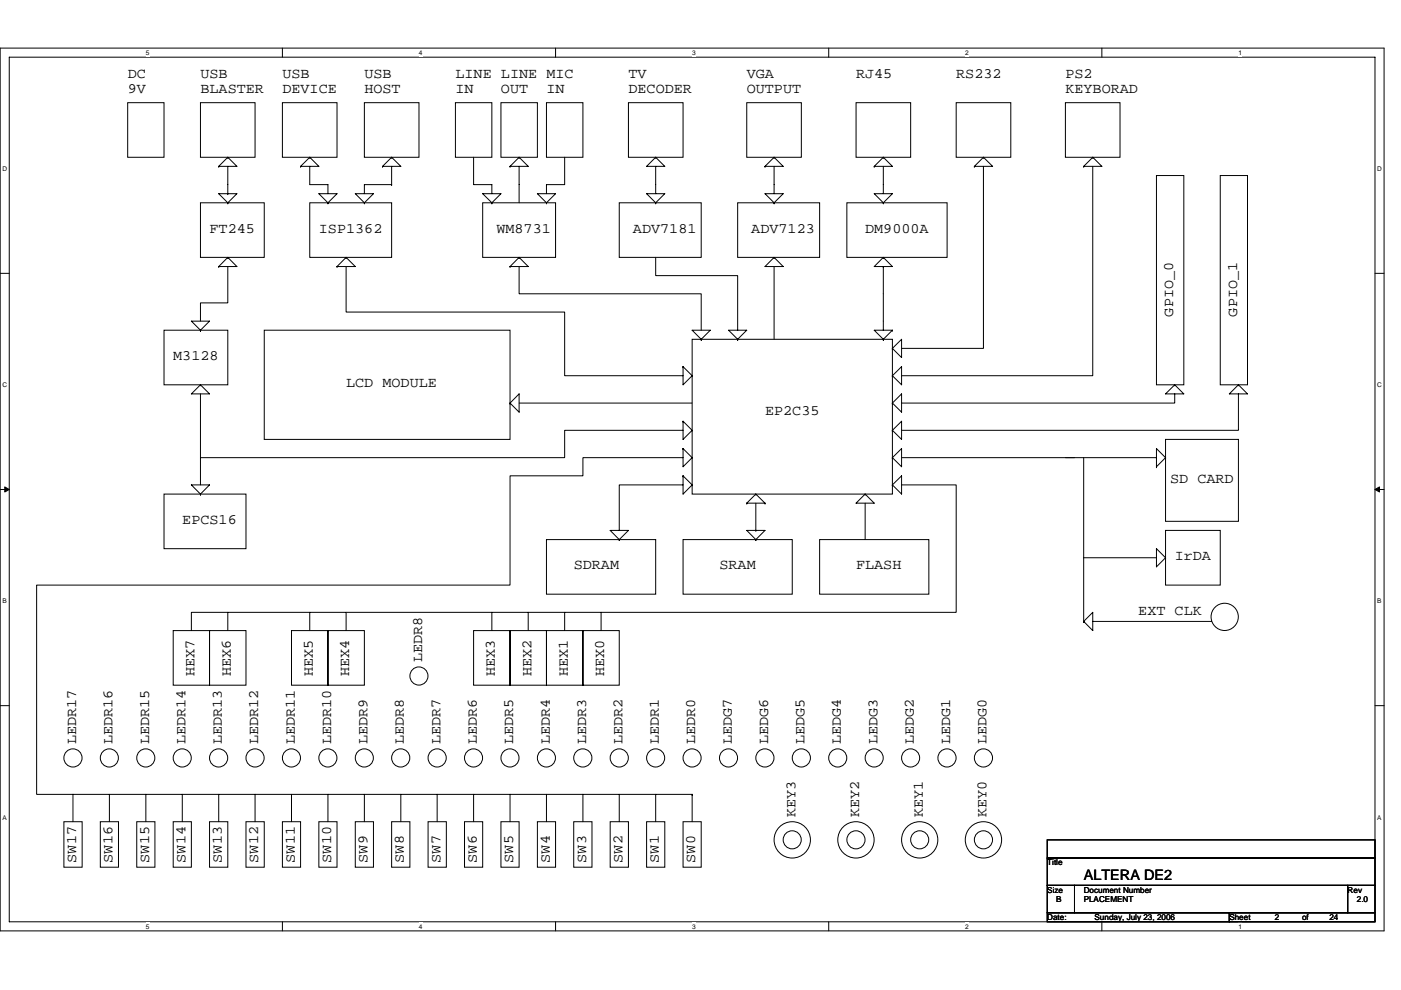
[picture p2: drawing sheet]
<svg xmlns="http://www.w3.org/2000/svg" width="297mm" height="210mm" viewBox="0 0 297 210" stroke-linecap="round" stroke-linejoin="round" font-family="sans-serif">
<path d="M0 10.2h293.5v187.2h-293.5zM2 12.1h289.5v183.4h-289.5z" fill="none" stroke="#000" stroke-width=".21"/>
<g fill="#fff">
<path d="M30.9 10.4h.8v1.6h-.8z"/>
<path d="M30.9 195.7h.8v1.6h-.8z"/>
</g>
<path d="M59.9 10.2v1.9M59.9 195.5v1.9" fill="none" stroke="#000" stroke-width=".21"/>
<g fill="#fff">
<path d="M88.8 10.4h.8v1.6h-.8z"/>
<path d="M88.8 195.7h.8v1.6h-.8z"/>
</g>
<path d="M117.8 10.2v1.9M117.8 195.5v1.9" fill="none" stroke="#000" stroke-width=".21"/>
<g fill="#fff">
<path d="M146.7 10.4h.8v1.6h-.8z"/>
<path d="M146.7 195.7h.8v1.6h-.8z"/>
</g>
<path d="M175.7 10.2v1.9M175.7 195.5v1.9" fill="none" stroke="#000" stroke-width=".21"/>
<g fill="#fff">
<path d="M204.7 10.4h.7v1.6h-.7z"/>
<path d="M204.7 195.7h.7v1.6h-.7z"/>
</g>
<path d="M233.6 10.2v1.9M233.6 195.5v1.9" fill="none" stroke="#000" stroke-width=".21"/>
<g fill="#fff">
<path d="M262.6 10.4h.7v1.6h-.7z"/>
<path d="M262.6 195.7h.7v1.6h-.7z"/>
<path d="M.5 35.1h1v1.5h-1z"/>
<path d="M292 35.1h1v1.5h-1z"/>
<path d="M.5 80.9h1v1.5h-1z"/>
<path d="M292 80.9h1v1.5h-1z"/>
</g>
<path d="M0 58h2M291.5 58h2" fill="none" stroke="#000" stroke-width=".21"/>
<g fill="#fff">
<path d="M.5 126.7h.9v1.6h-.9z"/>
<path d="M292 126.7h.9v1.6h-.9z"/>
</g>
<path d="M0 103.8h2M291.5 103.8h2" fill="none" stroke="#000" stroke-width=".21"/>
<path d="M1 103.3l1 .5-1 .6zM291.5 103.8l1-.5v1.1z" fill="#000" stroke="#000" stroke-width=".21"/>
<g fill="#fff">
<path d="M.5 172.6h.9v1.5h-.9z"/>
<path d="M292 172.6h.9v1.5h-.9z"/>
</g>
<g fill="none" stroke="#000" stroke-width=".21">
<path d="M27.1 21.8h7.7v11.6h-7.7zM42.5 21.8h11.6v11.6h-11.6zM46.4 35.3h.1M48.3 33.4h.1M48.3 33.4l1.9 1.9h-3.8M48.3 35.3v5.8M48.3 33.4l-1.9 1.9M59.9 21.8h11.6v11.6h-11.6zM63.7 35.3h.1M65.7 33.4h.1M65.7 33.4l1.9 1.9h-3.9M65.7 35.3v3.9h3.8v1.9"/>
<path d="M65.7 33.4l-2 1.9M77.3 21.8h11.5v11.6h-11.5zM81.1 35.3h.1M83 33.4h.1M83 33.4l2 1.9h-3.9M83 35.3v3.9M83 39.2h-5.7v1.9M83 39.2h.1M83 33.4l-1.9 1.9M96.6 21.8h7.7v11.6h-7.7zM100.4 33.4v5.8h3.9v1.9M106.2 21.8h7.7v11.6h-7.7z"/>
<path d="M108.1 35.3h.1M110.1 35.3v7.7M110.1 33.4l1.9 1.9h-3.9M110.1 33.4h.1M110.1 33.4l-2 1.9M115.9 21.8h7.7v11.6h-7.7zM119.7 33.4v5.8h-3.8v1.9M133.2 21.8h11.6v11.6h-11.6zM137.1 35.3l1.9-1.9 1.9 1.9zM139 33.4h.1M139 35.3v5.8M158.3 21.8h11.6v11.6h-11.6z"/>
<path d="M162.2 35.3h.1M164.1 33.4h.1M164.1 33.4l1.9 1.9h-3.8M164.1 35.3v5.8M164.1 33.4l-1.9 1.9M181.5 21.8h11.6v11.6h-11.6zM185.4 35.3h.1M187.3 33.4h.1M187.3 33.4l1.9 1.9h-3.8M187.3 35.3v5.8M187.3 33.4l-1.9 1.9M202.7 21.8h11.6v11.6h-11.6z"/>
<path d="M206.6 35.3h.1M208.5 33.4h.1M208.5 33.4l2 1.9h-3.9M208.5 35.3v38.6h-17.3M208.5 33.4l-1.9 1.9M225.9 21.8h11.6v11.6h-11.6zM229.8 35.3h.1M231.7 33.4h.1M231.7 33.4l1.9 1.9h-3.8M231.7 35.3v44.4h-40.5M231.7 33.4l-1.9 1.9M245.2 37.2h5.8v44.4h-5.8z"/>
<path d="M258.7 37.2h5.8v44.4h-5.8zM42.5 43h13.5v11.6h-13.5zM46.4 41.1h3.8l-1.9 1.9zM46.4 56.5h.1M48.3 43h.1M48.3 41.1h.1M48.3 54.6l1.9 1.9h-3.8M48.3 54.6h.1M48.3 56.5v7.7h-5.8v3.9M48.3 54.6l-1.9 1.9M65.7 43h17.3v11.6h-17.3zM67.6 41.1h3.9l-2 1.9z"/>
<path d="M69.5 43h.1M71.5 56.5h.1M73.4 54.6l1.9 1.9h-3.8M73.4 54.6h.1M73.4 56.5v9.7h46.3v13.5h25.1M73.4 54.6l-1.9 1.9M75.3 41.1h3.9l-1.9 1.9zM77.3 43h.1M102.3 43h15.5v11.6h-15.5zM102.3 41.1h3.9l-1.9 1.9zM104.3 43h.1M108.1 56.5h.1"/>
<path d="M110.1 54.6h.1M110.1 54.6l1.9 1.9h-3.9M110.1 56.5v5.8h38.6v7.7M110.1 54.6l-2 1.9M113.9 41.1h3.9l-1.9 1.9zM115.9 43h.1M131.3 43h17.4v11.6h-17.4zM137.1 41.1h3.8l-1.9 1.9zM139 43h.1M139 54.6v3.9h17.4v11.5M156.4 43h17.4v11.6h-17.4zM162.2 41.1h3.8l-1.9 1.9z"/>
<path d="M164.1 43h.1M164.1 54.6h.1M164.1 54.6l1.9 1.9h-3.8zM164.1 56.5v15.5M179.6 43h21.2v11.6h-21.2zM185.4 41.1h3.8l-1.9 1.9zM187.3 43h.1M187.3 54.6h.1M187.3 54.6l1.9 1.9h-3.8zM187.3 56.5h.1M187.3 56.5v13.5M34.8 70h13.5v11.6h-13.5z"/>
<path d="M40.6 68.1h3.8l-1.9 1.9zM42.5 70h.1M56 70h52.1v23.2h-52.1zM144.8 77.8v3.8l1.9-1.9M144.8 77.8h.1M144.8 77.8l1.9 1.9M146.7 72h42.5v32.8h-42.5zM146.7 70h3.9l-1.9 2zM146.7 79.7h.1M148.7 72h.1M154.5 70h3.8l-1.9 2zM156.4 72h.1"/>
<path d="M187.3 72h.1M189.2 70h.1M189.2 79.7h.1M189.2 73.9l2-1.9v3.8zM189.2 73.9h.1M189.2 79.7l2-1.9v3.8zM189.2 70h-3.8l1.9 2M189.2 70l-1.9 2M42.5 81.6h.1M42.5 81.6l1.9 1.9h-3.8zM42.5 83.5v19.3M108.1 85.5h.1"/>
<path d="M110.1 83.5v3.9l-2-1.9zM110.1 85.5h36.6M144.8 95.1v3.9l1.9-1.9M144.8 95.1h.1M144.8 89.3v3.9l1.9-1.9M144.8 89.3h.1M144.8 91.3h-25.1v5.8h-77.2M144.8 97.1h-21.2v3.8h-15.5v23.2h-100.3v44.4h7.7M144.8 95.1l1.9 2M144.8 89.3l1.9 2M146.7 97.1h.1M146.7 91.3h.1"/>
<path d="M189.2 91.3h.1M189.2 85.5h.1M189.2 97.1h.1M189.2 85.5l2-2v3.9zM189.2 97.1l2-2v3.9zM189.2 91.3l2-2v3.9zM191.2 97.1h36.6M225.9 97.1h19.3M229.8 97.1v21.2M245.2 99h.1M247.1 83.5l2-1.9 1.9 1.9zM247.1 97.1h.1"/>
<path d="M247.1 97.1l-1.9-2v3.9M247.1 97.1l-1.9 1.9M247.1 93.2h15.5v17.4h-15.5zM249.1 81.6h.1M249.1 83.5v2h-57.9M260.6 83.5l2-1.9 1.9 1.9zM262.6 81.6h.1M262.6 83.5v7.8h-71.4M34.8 104.8h17.4v11.6h-17.4zM40.6 102.8h3.8l-1.9 2zM42.5 104.8h.1M115.9 114.4h23.1v11.6h-23.1z"/>
<path d="M129.4 112.5h3.8l-1.9 1.9zM131.3 114.4h.1M144.8 114.4h23.2v11.6h-23.2zM144.8 100.9v3.9l1.9-2M144.8 100.9h.1M144.8 102.8h-13.5v9.7M144.8 100.9l1.9 1.9M146.7 102.8h.1M158.3 106.7h.1M158.3 112.5h3.9l-2 1.9zM158.3 106.7h3.9M160.2 104.8h.1"/>
<path d="M160.2 114.4h.1M160.2 112.5h.1M160.2 104.8l-1.9 1.9M160.2 104.8l2 1.9M160.2 106.7v5.8M162.2 106.7h.1M173.8 114.4h23.1v11.6h-23.1zM181.5 106.7l1.9-1.9 2 1.9zM183.4 104.8h.1M183.4 106.7v7.7M189.2 102.8h.1M189.2 102.8l2-1.9v3.9z"/>
<path d="M191.2 102.8h11.5v27.1h-129.3M229.8 118.3h15.4M229.8 118.3v13.5M245.2 116.4v3.8l1.9-1.9M245.2 116.4h.1M245.2 116.4l1.9 1.9M247.1 112.5h11.6v11.6h-11.6zM247.1 118.3h.1M36.7 133.8h7.7v11.5h-7.7zM40.6 133.8v-3.9h32.8v3.9M44.4 133.8h7.8v11.5h-7.8zM48.3 129.9v3.9"/>
<path d="M61.8 133.8h7.7v11.5h-7.7zM65.7 129.9v3.9M69.5 133.8h7.8v11.5h-7.8zM100.4 133.8h7.7v11.5h-7.7zM104.3 129.9v3.9M108.1 133.8h7.8v11.5h-7.8zM112 129.9v3.9M115.9 133.8h7.7v11.5h-7.7zM119.7 129.9v3.9M123.6 133.8h7.7v11.5h-7.7zM127.4 129.9v3.9M229.8 131.8h.1"/>
<path d="M231.7 131.8h25.1M231.7 129.9v3.9l-1.9-2zM0 149.7h2M291.5 149.7h2M13.5 174.3h3.9v9.6h-3.9zM15.5 168.5v5.8M15.5 168.5h131.2M21.3 174.3h3.8v9.6h-3.8zM23.2 168.5v5.8M29 174.3h3.8v9.6h-3.8zM30.9 168.5v5.8M36.7 174.3h3.9v9.6h-3.9z"/>
<path d="M38.6 168.5v5.8M44.4 174.3h3.9v9.6h-3.9zM46.4 168.5v5.8M52.2 174.3h3.8v9.6h-3.8zM54.1 168.5v5.8M59.9 174.3h3.8v9.6h-3.8zM61.8 168.5v5.8M67.6 174.3h3.9v9.6h-3.9zM69.5 168.5v5.8M75.3 174.3h3.9v9.6h-3.9zM77.3 168.5v5.8M83 174.3h3.9v9.6h-3.9z"/>
<path d="M85 168.5v5.8M90.8 174.3h3.8v9.6h-3.8zM92.7 168.5v5.8M98.5 174.3h3.8v9.6h-3.8zM100.4 168.5v5.8M106.2 174.3h3.9v9.6h-3.9zM108.1 168.5v5.8M113.9 174.3h3.9v9.6h-3.9zM115.9 168.5v5.8M121.6 174.3h3.9v9.6h-3.9zM123.6 168.5v5.8M129.4 174.3h3.8v9.6h-3.8z"/>
<path d="M131.3 168.5v5.8M137.1 174.3h3.8v9.6h-3.8zM139 168.5v5.8M144.8 174.3h3.9v9.6h-3.9zM146.7 168.5v5.8M146.7 168.5h.1M222 178.1h69.5v3.9h-69.5zM222 182h69.5v5.8h-69.5zM222 187.8h5.8v5.8h-5.8zM222 193.6h38.6v1.9h-38.6zM227.8 187.8h57.9v5.8h-57.9zM260.6 193.6h30.9v1.9h-30.9z"/>
<path d="M285.7 187.8h5.8v5.8h-5.8z"/>
<circle cx="259.7" cy="130.8" r="2.89"/>
<circle cx="88.8" cy="143.4" r="1.92"/>
<circle cx="15.5" cy="160.8" r="1.93"/>
<circle cx="23.2" cy="160.8" r="1.92"/>
<circle cx="30.9" cy="160.8" r="1.92"/>
<circle cx="38.6" cy="160.8" r="1.92"/>
<circle cx="46.3" cy="160.8" r="1.93"/>
<circle cx="54.1" cy="160.8" r="1.93"/>
<circle cx="61.8" cy="160.8" r="1.92"/>
<circle cx="69.5" cy="160.8" r="1.92"/>
<circle cx="77.2" cy="160.8" r="1.92"/>
<circle cx="85" cy="160.8" r="1.93"/>
<circle cx="92.7" cy="160.8" r="1.93"/>
<circle cx="100.4" cy="160.8" r="1.92"/>
<circle cx="108.1" cy="160.8" r="1.92"/>
<circle cx="115.8" cy="160.8" r="1.92"/>
<circle cx="123.6" cy="160.8" r="1.93"/>
<circle cx="131.3" cy="160.8" r="1.93"/>
<circle cx="139" cy="160.8" r="1.92"/>
<circle cx="146.7" cy="160.8" r="1.92"/>
<circle cx="154.5" cy="160.8" r="1.92"/>
<circle cx="162.2" cy="160.8" r="1.93"/>
<circle cx="168" cy="178.1" r="1.92"/>
<circle cx="168" cy="178.1" r="3.9"/>
<circle cx="169.9" cy="160.8" r="1.93"/>
<circle cx="177.6" cy="160.8" r="1.92"/>
<circle cx="181.5" cy="178.1" r="3.9"/>
<circle cx="181.5" cy="178.1" r="1.92"/>
<circle cx="185.3" cy="160.8" r="1.92"/>
<circle cx="193.1" cy="160.8" r="1.92"/>
<circle cx="195" cy="178.1" r="3.8"/>
<circle cx="195" cy="178.1" r="1.92"/>
<circle cx="200.8" cy="160.8" r="1.93"/>
<circle cx="208.5" cy="160.8" r="1.93"/>
<circle cx="208.5" cy="178.1" r="3.9"/>
<circle cx="208.5" cy="178.1" r="1.92"/>
</g>
<g font-size="3.1">
<text x="27.1" y="16.5">DC</text>
<text x="42.5" y="16.5">USB</text>
<text x="59.9" y="16.5">USB</text>
<text x="77.3" y="16.5">USB</text>
<text x="96.6" y="16.5">LINE LINE MIC</text>
<text x="133.2" y="16.5">TV</text>
<text x="158.3" y="16.5">VGA</text>
<text x="181.5" y="16.5">RJ45</text>
<text x="202.7" y="16.5">RS232</text>
<text x="225.9" y="16.5">PS2</text>
<text x="27.1" y="19.8">9V</text>
<text x="42.5" y="19.8">BLASTER</text>
<text x="59.9" y="19.8">DEVICE</text>
<text x="77.3" y="19.8">HOST</text>
<text x="96.6" y="19.8">IN</text>
<text x="106.2" y="19.8">OUT</text>
<text x="115.9" y="19.8">IN</text>
<text x="133.2" y="19.8">DECODER</text>
<text x="158.3" y="19.8">OUTPUT</text>
<text x="225.9" y="19.8">KEYBORAD</text>
<text x="44.4" y="49.3">FT245</text>
<text x="67.6" y="49.3">ISP1362</text>
<text x="105.2" y="49.3">WM8731</text>
<text x="134.2" y="49.3">ADV7181</text>
<text x="159.3" y="49.3">ADV7123</text>
<text x="183.4" y="49.3">DM9000A</text>
<text x="248.8" y="67.1" transform="rotate(-90 248.8 67.1)">GPIO_0</text>
<text x="262.3" y="67.1" transform="rotate(-90 262.3 67.1)">GPIO_1</text>
<text x="36.7" y="76.3">M3128</text>
<text x="73.4" y="82.1">LCD MODULE</text>
<text x="162.2" y="87.9">EP2C35</text>
<text x="248.1" y="102.4">SD CARD</text>
<text x="38.6" y="111.1">EPCS16</text>
<text x="249.1" y="118.8">IrDA</text>
<text x="121.6" y="120.7">SDRAM</text>
<text x="152.5" y="120.7">SRAM</text>
<text x="181.5" y="120.7">FLASH</text>
<text x="241.3" y="130.4">EXT CLK</text>
<text x="41.3" y="143.4" transform="rotate(-90 41.3 143.4)">HEX7</text>
<text x="49" y="143.4" transform="rotate(-90 49 143.4)">HEX6</text>
<text x="66.3" y="143.4" transform="rotate(-90 66.3 143.4)">HEX5</text>
<text x="74.1" y="143.4" transform="rotate(-90 74.1 143.4)">HEX4</text>
<text x="89.5" y="140.5" transform="rotate(-90 89.5 140.5)">LEDR8</text>
<text x="104.9" y="143.4" transform="rotate(-90 104.9 143.4)">HEX3</text>
<text x="112.7" y="143.4" transform="rotate(-90 112.7 143.4)">HEX2</text>
<text x="120.4" y="143.4" transform="rotate(-90 120.4 143.4)">HEX1</text>
<text x="128.1" y="143.4" transform="rotate(-90 128.1 143.4)">HEX0</text>
<text x="16.1" y="157.9" transform="rotate(-90 16.1 157.9)">LEDR17</text>
<text x="23.9" y="157.9" transform="rotate(-90 23.9 157.9)">LEDR16</text>
<text x="31.6" y="157.9" transform="rotate(-90 31.6 157.9)">LEDR15</text>
<text x="39.3" y="157.9" transform="rotate(-90 39.3 157.9)">LEDR14</text>
<text x="47" y="157.9" transform="rotate(-90 47 157.9)">LEDR13</text>
<text x="54.8" y="157.9" transform="rotate(-90 54.8 157.9)">LEDR12</text>
<text x="62.5" y="157.9" transform="rotate(-90 62.5 157.9)">LEDR11</text>
<text x="70.2" y="157.9" transform="rotate(-90 70.2 157.9)">LEDR10</text>
<text x="77.9" y="157.9" transform="rotate(-90 77.9 157.9)">LEDR9</text>
<text x="85.6" y="157.9" transform="rotate(-90 85.6 157.9)">LEDR8</text>
<text x="93.4" y="157.9" transform="rotate(-90 93.4 157.9)">LEDR7</text>
<text x="101.1" y="157.9" transform="rotate(-90 101.1 157.9)">LEDR6</text>
<text x="108.8" y="157.9" transform="rotate(-90 108.8 157.9)">LEDR5</text>
<text x="116.5" y="157.9" transform="rotate(-90 116.5 157.9)">LEDR4</text>
<text x="124.2" y="157.9" transform="rotate(-90 124.2 157.9)">LEDR3</text>
<text x="132" y="157.9" transform="rotate(-90 132 157.9)">LEDR2</text>
<text x="139.7" y="157.9" transform="rotate(-90 139.7 157.9)">LEDR1</text>
<text x="147.4" y="157.9" transform="rotate(-90 147.4 157.9)">LEDR0</text>
<text x="155.1" y="157.9" transform="rotate(-90 155.1 157.9)">LEDG7</text>
<text x="162.9" y="157.9" transform="rotate(-90 162.9 157.9)">LEDG6</text>
<text x="170.6" y="157.9" transform="rotate(-90 170.6 157.9)">LEDG5</text>
<text x="178.3" y="157.9" transform="rotate(-90 178.3 157.9)">LEDG4</text>
<text x="186" y="157.9" transform="rotate(-90 186 157.9)">LEDG3</text>
<text x="193.8" y="157.9" transform="rotate(-90 193.8 157.9)">LEDG2</text>
<text x="201.5" y="157.9" transform="rotate(-90 201.5 157.9)">LEDG1</text>
<text x="209.2" y="157.9" transform="rotate(-90 209.2 157.9)">LEDG0</text>
<text x="168.7" y="173.3" transform="rotate(-90 168.7 173.3)">KEY3</text>
<text x="182.2" y="173.3" transform="rotate(-90 182.2 173.3)">KEY2</text>
<text x="195.7" y="173.3" transform="rotate(-90 195.7 173.3)">KEY1</text>
<text x="209.2" y="173.3" transform="rotate(-90 209.2 173.3)">KEY0</text>
<text x="16.1" y="183" transform="rotate(-90 16.1 183)">SW17</text>
<text x="23.9" y="183" transform="rotate(-90 23.9 183)">SW16</text>
<text x="31.6" y="183" transform="rotate(-90 31.6 183)">SW15</text>
<text x="39.3" y="183" transform="rotate(-90 39.3 183)">SW14</text>
<text x="47" y="183" transform="rotate(-90 47 183)">SW13</text>
<text x="54.8" y="183" transform="rotate(-90 54.8 183)">SW12</text>
<text x="62.5" y="183" transform="rotate(-90 62.5 183)">SW11</text>
<text x="70.2" y="183" transform="rotate(-90 70.2 183)">SW10</text>
<text x="77.9" y="183" transform="rotate(-90 77.9 183)">SW9</text>
<text x="85.6" y="183" transform="rotate(-90 85.6 183)">SW8</text>
<text x="93.4" y="183" transform="rotate(-90 93.4 183)">SW7</text>
<text x="101.1" y="183" transform="rotate(-90 101.1 183)">SW6</text>
<text x="108.8" y="183" transform="rotate(-90 108.8 183)">SW5</text>
<text x="116.5" y="183" transform="rotate(-90 116.5 183)">SW4</text>
<text x="124.2" y="183" transform="rotate(-90 124.2 183)">SW3</text>
<text x="132" y="183" transform="rotate(-90 132 183)">SW2</text>
<text x="139.7" y="183" transform="rotate(-90 139.7 183)">SW1</text>
<text x="147.4" y="183" transform="rotate(-90 147.4 183)">SW0</text>
<text x="229.8" y="186.7">ALTERA DE2</text>
</g>
<g font-size="1.7">
<text x="222" y="183.6">Title</text>
<text x="222" y="189.3">Size</text>
<text x="224" y="191.3">B</text>
<text x="229.8" y="189.3">Document Number</text>
<text x="229.8" y="191.3">PLACEMENT</text>
<text x="285.7" y="189.3">Rev</text>
<text x="287.7" y="191.3">2.0</text>
<text x="222" y="195.1">Date:</text>
<text x="232.1" y="195.1">Sunday, July 23, 2006</text>
<text x="260.6" y="195.1">Sheet</text>
<text x="270.3" y="195.1">2</text>
<text x="276.1" y="195.1">of</text>
<text x="281.9" y="195.1">24</text>
</g>
<g font-size="1.4">
<text x="30.9" y="11.7">5</text>
<text x="88.8" y="11.7">4</text>
<text x="146.7" y="11.7">3</text>
<text x="204.7" y="11.7">2</text>
<text x="262.6" y="11.7">1</text>
<text x=".5" y="36.3">D</text>
<text x="292" y="36.3">D</text>
<text x=".5" y="82.1">C</text>
<text x="292" y="82.1">C</text>
<text x=".5" y="128">B</text>
<text x="292" y="128">B</text>
<text x=".5" y="173.8">A</text>
<text x="292" y="173.8">A</text>
<text x="30.9" y="197">5</text>
<text x="88.8" y="197">4</text>
<text x="146.7" y="197">3</text>
<text x="204.7" y="197">2</text>
<text x="262.6" y="197">1</text>
</g>
</svg>
